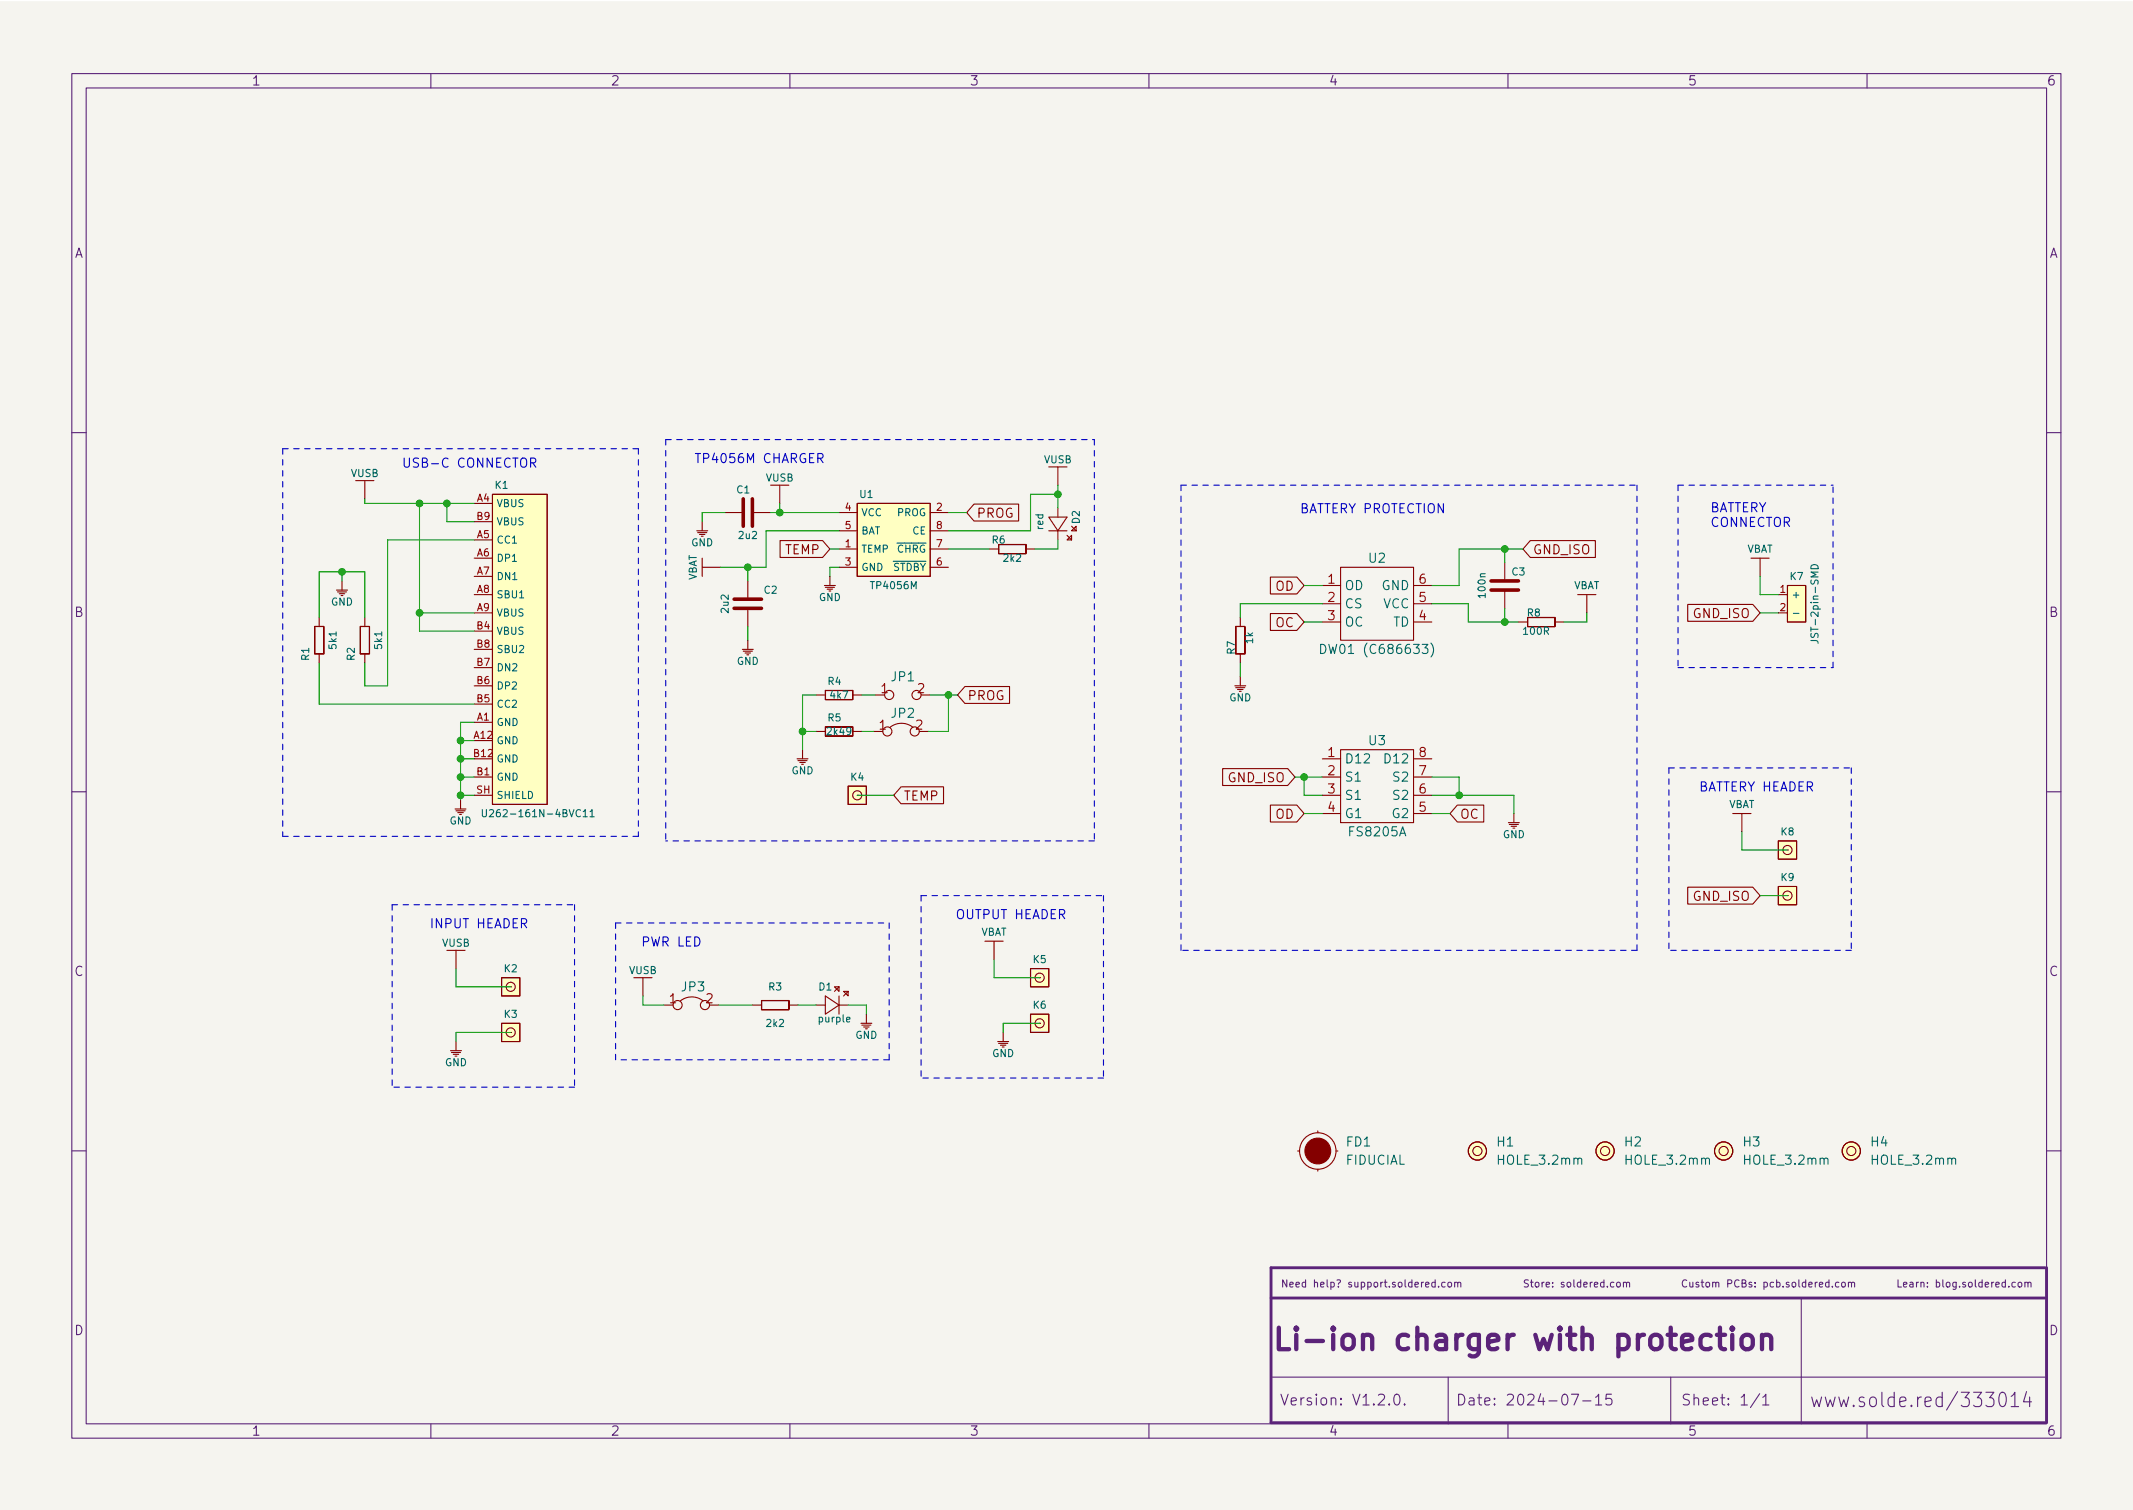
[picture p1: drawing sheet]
<svg xmlns="http://www.w3.org/2000/svg" width="297mm" height="210mm" viewBox="0 0 297 210" stroke-linecap="round" stroke-linejoin="round" font-family="sans-serif">
<path d="M0 .2h297v210.1h-297z" fill="#f5f4ef" stroke="#f5f4ef" stroke-width=".14"/>
<g fill="none" stroke="#5b2379" stroke-width=".15">
<path d="M10 10.2h277v190.1h-277zM12 12.2h273v186.1h-273zM60 10.2v2M110 10.2v2M160 10.2v2M210 10.2v2M260 10.2v2M10 60.2h2M285 60.2h2M10 110.2h2M285 110.2h2M10 160.2h2"/>
<path d="M199.9 178.6l-.3-.1-.2 .2 .1 .5h.4M199.9 178.2v1M200.3 179.1v.1M201.2 178.6l-.2-.1-.2 .2 .1 .5h.3M201.7 178.6l.3-.1 .1 .2v.3l-.1 .2h-.3l-.1-.2zM202.6 178.6l.1-.1 .3 .1v.6M202.6 178.5v.7M203 178.7l.1-.2 .3 .1v.6M225.2 178.6l.1-.1 .3 .1v.4v.2h-.3l-.1-.1zM226.1 178.6l.1-.1 .3 .1v.6M226.1 178.5v.7M226.5 178.7l.1-.2 .3 .1v.6"/>
<path d="M234.9 178.3a.47 .47 0 0 0-.7 .3 .47 .47 0 0 0 .5 .6l.2-.1M235.3 178.5l.1 .7h.2l.1-.1M235.7 178.5v.7M236.6 178.6l-.3-.1-.1 .2v.1l.4 .1v.3h-.4M236.9 178.5h.4M237 178.2v.9l.3 .1M237.6 178.6l.3-.1 .2 .2v.3l-.2 .2h-.3v-.2zM238.5 178.6l.1-.1 .3 .1v.6M238.5 178.5v.7M238.9 178.7l.2-.2 .2 .1 .1 .6M240.6 178.7h.5l.1-.2-.1-.2-.5-.1v1M242.2 178.3a.47 .47 0 0 0-.7 .3 .47 .47 0 0 0 .5 .6l.2-.1"/>
<path d="M242.6 178.7l.4-.1 .1-.1v-.2l-.5-.1v1h.4l.1-.1 .1-.2-.3-.2M243.9 178.6l-.2-.1-.1 .2v.1l.3 .1v.3h-.3M244.4 179.1v.1M244.4 178.6v.1M245.6 178.6l.3-.1 .2 .2-.1 .5h-.4M245.6 178.5v1M247 178.6l-.3-.1-.2 .2 .1 .5h.4M247.4 178.6l.3-.1 .2 .2-.1 .5h-.4M247.4 178.2v1M248.3 179.1v.1M249.1 178.6l-.2-.1-.2 .2 .1 .1 .3 .1v.3h-.4M249.6 178.6l.3-.1 .2 .2v.3l-.2 .2h-.3v-.2z"/>
<path d="M250.5 178.2v.9l.1 .1M251.5 178.6l-.3-.1-.2 .2 .1 .5h.4M251.5 178.2v1M251.9 178.9l.5-.1-.1-.2-.3-.1-.1 .2v.5h.4M252.8 178.5v.7M253.1 178.5l-.3 .2M253.4 178.9l.4-.1v-.2l-.3-.1-.1 .2v.5h.4M254.7 178.6l-.3-.1-.2 .2 .1 .5h.4M254.7 178.2v1M255.2 179.1v.1M256.1 178.6l-.3-.1-.2 .2 .1 .5h.4M256.5 178.6l.1-.1 .3 .1 .1 .4-.1 .2h-.3l-.1-.1z"/>
<path d="M257.4 178.6l.2-.1 .2 .1v.6M257.4 178.5v.7M257.8 178.7l.2-.2 .2 .1 .1 .6M280.6 178.6l-.2-.1-.2 .2 .1 .5h.3M281.1 178.6l.1-.1 .3 .1 .1 .4-.1 .2h-.3l-.1-.1zM282 178.6l.1-.1 .3 .1v.6M282 178.5v.7M282.4 178.7l.2-.2 .2 .1v.6M285 160.2h2M60 198.3v2M110 198.3v2M160 198.3v2"/>
<path d="M177 191.8h108M194.3 194.2a.36 .36 0 0 1 .6 .2 .77 .77 0 0 1-.4 1.2 1 1 0 0 1-.2-1.4zM195.6 195.5l.1 .1h-.1h-.1l.1-.1v.1M201.7 191.8v6.5M210 198.3v2M218.8 194.1h1l-.6 1.5M220.4 195.1h1.2M222.2 194.6l.4-.5v1.5M222.2 195.6h.9M224.4 194.1h-.7l-.1 .7 .2-.1 .5 .1 .2 .2-.1 .5-.2 .1h-.4l-.2-.1M232.7 191.8v6.5M245.1 194.1l-1.3 1.9"/>
<path d="M245.5 194.6l.4-.5v1.5M245.5 195.6h.8M250.8 180.7v17.6M260 198.3v2M270.5 194.6l-.5-.1-.4 .4v.6l.2 .3 .2 .1 .5-.1M270.5 193.9v2M272.6 193.8l-1.5 2.5M282.2 193.8l-.4 1.4h1.1M282.6 194.5v1.4"/>
</g>
<path d="M238.2 186l-.3-.1h-.5l-.3 .1-.3 .4v.9l.3 .4 .3 .2h.5l.3-.2M239.1 185.9h1.1M239.5 184.9v2.5l.2 .3 .5 .2M241.2 184.9l-.1 .1 .1 .2 .2-.2-.2-.1v.3M241.2 185.9v2M242.8 186a.81 .81 0 0 1 1.3 .4v.9a.81 .81 0 0 1-.8 .6 .81 .81 0 0 1-.8-.6v-.9zM245.4 186.2a.74 .74 0 0 1 1.3 .1v1.6M245.4 185.9v2" fill="none" stroke="#5b2379" stroke-width=".6"/>
<path d="M284.8 176.5h-107.8v21.6h107.9M285 176.5v21.6M177 180.7h108" fill="none" stroke="#5b2379" stroke-width=".4"/>
<g fill="none" stroke="#840000" stroke-width=".15">
<path d="M49.5 66.9h2.6M50.8 66.9v2.6M66 70.1h2.6M66 75.2h2.6M66 77.7h2.6M66 72.6h2.6M68.6 68.8h7.6v43.2h-7.6zM97 73.9h1.6M97.2 74.2h1.2M97.4 74.4h.8M97.8 79h2.5M97.8 72.6v1.3"/>
<path d="M97.8 77.7v2.6M101 71.4h2.5M104.8 71.4h2.5M107.3 67.6h2.6M108.6 67.6v2.5M108.6 75.3h6l1 1.1-1 1.2h-6zM116.8 76.4h2.6M116.8 73.9h2.6M116.8 71.4h2.6M116.8 79h2.6M119.4 70.1h10.1v10.2h-10.1zM129.5 76.4h2.6"/>
<path d="M129.5 73.9h2.6M129.5 71.4h2.6M129.5 79h2.6M135.6 70.2h6.3v2.3h-6.3l-1-1.1zM137.8 76.4h1.3M139.1 77.1h3.8zM139.1 75.8v1.3zM139.1 75.8h3.8zM142.9 75.8v1.3zM142.9 76.4h1.2M146 72h2.6l-1.3 1.9zM146 73.9h2.6"/>
<path d="M146 65h2.6M147.3 65v2.6M147.3 70.7v1.3M147.3 73.9v1.3M148.6 74.5l.6 .7M149.2 73.9l.7-.6v.6zM149.2 74.5v.7h-.6zM149.2 73.3l.7 .6M186.7 79h10.1v10.1h-10.1zM209.5 78.4v2.5M213.1 75.3h9.1v2.3h-9.1l-1-1.2zM243.8 77.7h2.6"/>
<path d="M245.1 77.7v2.6M43.8 91l1.3 .1zM43.8 87.2v3.9zM43.8 87.2h1.3zM44.4 86v1.2M44.4 91.1v1.2M45.1 87.2v3.9zM46.9 82.2h1.5M47 82.4h1.3M47.2 82.7h.8M47.6 80.9v1.3M50.2 91l1.2 .1z"/>
<path d="M50.2 87.2v3.9zM50.2 87.2h1.2zM50.8 86v1.2M50.8 91.1v1.2M51.4 87.2l.1 3.9zM66 80.3h2.6M66 82.8h2.6M66 85.3h2.6M66 87.9h2.6M66 98h2.6M66 95.5h2.6M66 93h2.6"/>
<path d="M66 90.4h2.6M103.4 90.4h1.5M103.5 90.7h1.3M103.8 90.9h.7M104.1 80.9v2.5M104.1 84.7v2.5M104.1 89.1v1.3M113.7 96.8h1.2M114.8 81.5h1.5M114.9 97.4h3.8zM114.9 96.1l.1 1.3zM114.9 96.1l3.8 .1z"/>
<path d="M114.9 81.8h1.3M115.2 82h.8M115.6 80.3v1.2M118.7 96.1l.1 1.3zM118.7 96.8h1.3M121.9 96.8h1.3M128.3 96.8h1.2M134.4 95.6h6.2v2.3h-6.2l-1.1-1.1zM172 95.5h1.5M172.1 91l1.3 .1zM172.1 87.2v3.9zM172.1 87.2h1.3z"/>
<path d="M172.1 95.8h1.3M172.3 96h.8M172.7 86v1.2M172.7 91.1v1.2M172.7 94.2v1.3M173.4 87.2v3.9zM176.9 80.4h3.7l1 1.1-1 1.2h-3.7zM176.9 85.4h3.7l1 1.2-1 1.2h-3.7zM184.1 86.6h2.6M184.1 81.5h2.6M184.1 84.1h2.6M196.8 86.6h2.6"/>
<path d="M196.8 81.5h2.6M196.8 84.1h2.6M209.5 82.2v2.5M211.5 86.6h1.2M212.7 87.2l3.8 .1zM212.7 86l.1 1.2zM212.7 86h3.8zM216.5 86l.1 1.2zM216.5 86.6h1.3M219.7 82.8h2.5M221 82.8v2.5M235 84.2h9.1l1 1.1-1 1.2h-9.1z"/>
<path d="M247.6 82.8h1.3M248.9 81.5h2.6v5.1h-2.6zM63.4 112.6h1.5M63.5 112.9h1.3M63.8 113.2h.7M64.1 111.4v1.2M66 100.6h2.6M66 103.1h2.6M66 108.2h2.6M66 105.7h2.6M66 110.7h2.6M111 105.7h1.5"/>
<path d="M111.1 105.9h1.3M111.4 106.2h.7M111.8 104.4v1.3M113.7 101.8h1.2M114.9 102.5h3.8zM114.9 101.2h3.8zM118.1 109.5h2.5v2.5h-2.5zM118.7 101.2l.1 1.3zM118.7 101.8h1.3M119.4 110.7h.1M121.7 101.8h1.2M125.5 109.6h5.9v2.3h-5.9l-1-1.2z"/>
<path d="M127.1 101.3a2.55 2.55 0 0 0-3.2 0M128 101.8h1.3M170.3 107h9l1 1.2-1 1.2h-9zM176.9 112.1h3.7l1 1.2-1 1.2h-3.7zM184.1 108.2h2.6M184.1 105.7h2.6M184.1 110.7h2.6M184.1 113.3h2.6M186.7 104.4h10.1v10.1h-10.1zM196.8 108.2h2.6M196.8 105.7h2.6M196.8 110.7h2.6"/>
<path d="M196.8 113.3h2.6M202.9 112.1h3.7v2.4h-3.7l-1-1.2zM210.1 114.5h1.5M210.2 114.8h1.3M210.4 115.1h.8M210.8 113.3v1.2M241.3 113.3h2.5M242.6 113.3v2.5M247.6 117.1h2.6v2.5h-2.6zM248.9 118.4h.1M62.2 132.3h2.6M63.5 132.3v2.6"/>
<path d="M69.8 136.1h2.6v2.6h-2.6zM71.1 137.4h.1M88.3 136.1h2.5M89.5 136.1v2.6M92.5 139.9h1.2M97.9 139.4a2.55 2.55 0 0 0-3.2 0M98.8 139.9h1.3M104.8 139.9h1.2M106 139.3l.1 1.3zM106 139.3h3.9zM109.9 139.3v1.3zM109.9 139.9h1.2"/>
<path d="M113.7 139.9h1.2M114.9 138.7l1.9 1.2-1.9 1.3zM116.2 137.4h.6v.6zM116.8 139.9h1.3M116.8 137.4l-.6 .6M116.8 138.7v2.5M117.5 138h.6v.7zM118.1 138l-.6 .7M137.2 131.1h2.5M138.4 131.1v2.5M143.5 134.9h2.5v2.5h-2.5zM144.8 136.1h.1"/>
<path d="M235 123.5h9.1l1 1.2-1 1.2h-9.1zM247.6 123.4h2.6v2.6h-2.6zM248.9 124.7h.1M62.7 146.3h1.6M62.9 146.6h1.2M63.1 146.8h.8M63.5 145v1.3M69.8 142.5h2.6v2.5h-2.6zM71.1 143.8h.1M106 140.6h3.9zM119.9 142.5h1.5M120 142.7h1.3"/>
<path d="M120.3 143h.7M120.6 141.2v1.3M138.9 145h1.6M139.1 145.3h1.2M139.3 145.5h.8M139.7 143.8v1.2M143.5 141.2h2.5v2.6h-2.5zM144.8 142.5h.1M183.5 157.5v.2M180.7 160.3h.3M183.5 162.8v.3M186.1 160.3h.2"/>
<circle cx="123.8" cy="96.8" r=".63"/>
<circle cx="127.6" cy="96.8" r=".63"/>
<circle cx="119.4" cy="110.7" r=".63"/>
<circle cx="123.6" cy="101.8" r=".63"/>
<circle cx="127.4" cy="101.8" r=".63"/>
<circle cx="248.9" cy="118.4" r=".63"/>
<circle cx="71.1" cy="137.4" r=".63"/>
<circle cx="94.4" cy="139.9" r=".63"/>
<circle cx="98.2" cy="139.9" r=".63"/>
<circle cx="144.8" cy="136.1" r=".63"/>
<circle cx="248.9" cy="124.7" r=".63"/>
<circle cx="71.1" cy="143.8" r=".63"/>
<circle cx="144.8" cy="142.5" r=".63"/>
<circle cx="183.5" cy="160.3" r="2.54"/>
<circle cx="205.7" cy="160.3" r=".63"/>
<circle cx="205.7" cy="160.3" r="1.27"/>
<circle cx="223.5" cy="160.3" r=".63"/>
<circle cx="223.5" cy="160.3" r="1.27"/>
<circle cx="240" cy="160.3" r=".63"/>
<circle cx="240" cy="160.3" r="1.27"/>
<circle cx="257.8" cy="160.3" r=".63"/>
<circle cx="257.8" cy="160.3" r="1.27"/>
</g>
<g fill="#ffffc2" stroke="#ffffc2" stroke-width=".14">
<path d="M68.6 68.8h7.6v43.2h-7.6z"/>
<path d="M248.9 81.5h2.6v5.1h-2.6z"/>
<path d="M143.5 134.9h2.5v2.5h-2.5z"/>
<path d="M119.4 70.1h10.1v10.2h-10.1z"/>
<path d="M143.5 141.2h2.5v2.6h-2.5z"/>
<path d="M247.6 123.4h2.6v2.6h-2.6z"/>
<path d="M69.8 136.1h2.6v2.6h-2.6z"/>
<path d="M69.8 142.5h2.6v2.5h-2.6z"/>
<path d="M247.6 117.1h2.6v2.5h-2.6z"/>
<path d="M118.1 109.5h2.5v2.5h-2.5z"/>
<circle cx="223.5" cy="160.3" r="1.27"/>
<circle cx="240" cy="160.3" r="1.27"/>
<circle cx="257.8" cy="160.3" r="1.27"/>
<circle cx="205.7" cy="160.3" r="1.27"/>
</g>
<path d="M252.2 78.8a.54 .54 0 0 1 .6-.2 .54 .54 0 0 1 .4 .6h-1zM183.9 89.7a.64 .64 0 0 1 .7 .7 .64 .64 0 0 1-.7 .6zM199.3 89.5a1.46 1.46 0 0 1 0 2M249.7 85.4h.8M252.2 89.2h.7a.32 .32 0 0 1 .3 .4M67.2 112.7v.8l.2 .2h.1l.2-.2v-.8M68.2 112.8l.3-.1 .2 .3-.6 .7h.6M81.2 113l.3-.3v1M81.2 113.7h.6M82.2 113l.3-.3v1M82.2 113.7h.5" fill="none" stroke="#006464" stroke-width=".15"/>
<path d="M103.5 69.5v3.8M104.8 69.5v3.8M102.2 84.7h3.8M102.2 83.4h3.8M207.6 82.2h3.9M207.6 80.9h3.9" fill="none" stroke="#840000" stroke-width=".5"/>
<circle cx="183.5" cy="160.3" r="1.8" fill="#840000" stroke="#840000" stroke-width=".15"/>
<path d="M56.3 63.8v1l.2 .3h.3l.2-.3v-1M96.8 63.1h.8M97.2 63.1v1.3" fill="none" stroke="#0000c2" stroke-width=".15"/>
<g fill="none" stroke="#0000c2" stroke-width=".15" stroke-dasharray=".8 .8">
<path d="M39.4 62.5v54M39.4 62.5h49.5M88.9 62.5v54M92.7 61.2h59.7M92.7 61.2v55.9M152.4 61.2v55.9M164.5 67.6h63.5M164.5 67.6v64.7M228 67.6v64.7M233.7 67.6h21.6M233.7 67.6v25.4M233.7 93h21.6"/>
<path d="M255.3 93v-25.4M88.9 116.5h-49.5M152.4 117.1h-59.7M232.4 106.9v25.4M232.4 106.9h25.4M257.8 106.9v25.4M54.6 126v25.4M54.6 126h25.4M80 126v25.4M85.7 128.5h38.1M85.7 128.5v19.1M123.8 128.5v19.1"/>
<path d="M128.3 124.7h25.4M128.3 124.7v25.4M153.7 124.7v25.4M228 132.3h-63.5M257.8 132.3h-25.4M80 151.4h-25.4M123.8 147.6h-38.1M153.7 150.1h-25.4"/>
</g>
<g fill="none" stroke="#009600" stroke-width=".15">
<path d="M47.6 79.6v1.3M50.8 69.5v.6h15.2M58.4 70.1v17.8h7.6M62.2 70.1v2.5h3.8M66 75.2h-12v20.3h-3.2v-3.2M101 71.4h-3.2v1.2M104.1 79v1.9M107.3 71.4h9.5M108.6 70.1v1.3M115.6 76.4h1.2M116.8 79h-1.2v1.3M116.8 73.9h-10.1v5.1h-6.4"/>
<path d="M132.1 71.4h2.5M132.1 76.4h5.7M147.3 75.2v1.2h-3.2M147.3 67.6v3.1M147.3 68.8h-3.8v5.1h-11.4M209.5 76.4v2M212.1 76.4h-8.9v5.1h-3.8M44.4 86v-6.4h6.4v6.4M44.4 92.3v5.7h21.6M58.4 85.3h7.6M104.1 87.2v1.9M113.7 96.8h-1.9v7.6"/>
<path d="M120 96.8h1.9M129.5 96.8h3.8M132.1 96.8v5h-2.8M172.7 92.3v1.9M181.6 81.5h2.5M181.6 86.6h2.5M184.1 84.1h-11.4v1.9M199.4 84.1h5.1v2.5h7M209.5 84.7v1.9M221 85.3v1.3h-3.2M245.1 80.3v2.5h2.5M245.1 85.3h2.5"/>
<path d="M64.1 108.2h1.9M64.1 110.7h1.9M64.1 103.1h1.9M64.1 105.7h1.9M66 100.6h-1.9v10.8M111.8 101.8h1.9M119.4 110.7h5.1M120 101.8h1.7M180.3 108.2h3.8M181.6 113.3h2.5M181.6 108.2v2.5h2.5M199.4 108.2h3.8v2.5"/>
<path d="M199.4 113.3h2.5M199.4 110.7h11.4v2.6M242.6 115.8v2.6h6.3M63.5 134.9v2.5h7.6M89.5 138.7v1.2h3M100.1 139.9h4.7M111.1 139.9h2.6M118.1 139.9h2.5v1.3M138.4 133.6v2.5h6.4M245.1 124.7h3.8M71.1 143.8h-7.6v1.2M144.8 142.5h-5.1v1.3"/>
</g>
<g fill="#009600" stroke="#009600" stroke-width=".15">
<circle cx="64.1" cy="103.1" r=".46"/>
<circle cx="58.4" cy="70.1" r=".46"/>
<circle cx="47.6" cy="79.6" r=".46"/>
<circle cx="62.2" cy="70.1" r=".46"/>
<circle cx="58.4" cy="85.3" r=".46"/>
<circle cx="147.3" cy="68.8" r=".46"/>
<circle cx="181.6" cy="108.2" r=".46"/>
<circle cx="132.1" cy="96.8" r=".46"/>
<circle cx="203.2" cy="110.7" r=".46"/>
<circle cx="209.5" cy="86.6" r=".46"/>
<circle cx="209.5" cy="76.4" r=".46"/>
<circle cx="111.8" cy="101.8" r=".46"/>
<circle cx="64.1" cy="108.2" r=".46"/>
<circle cx="64.1" cy="110.7" r=".46"/>
<circle cx="64.1" cy="105.7" r=".46"/>
<circle cx="108.6" cy="71.4" r=".46"/>
<circle cx="104.1" cy="79" r=".46"/>
</g>
<text font-size="4.2" fill="#5b2379" x="177" y="188">Li-ion charger with protection</text>
<g font-size="2.8" fill="#5b2379">
<text x="252" y="196">www.solde.red/</text>
<text x="272.8" y="196">333014</text>
</g>
<g font-size="2.1" fill="#5b2379">
<text x="178.2" y="195.7">Version: V1.2.0.</text>
<text x="202.7" y="195.7">Date: 2024-07-15</text>
<text x="234" y="195.7">Sheet: 1/1</text>
</g>
<g font-size="1.8" fill="#5b2379">
<text x="35" y="11.9">1</text>
<text x="85" y="11.9">2</text>
<text x="135" y="11.9">3</text>
<text x="185" y="11.9">4</text>
<text x="235" y="11.9">5</text>
<text x="285" y="11.9">6</text>
<text x="10.3" y="35.9">A</text>
<text x="285.3" y="35.9">A</text>
<text x="10.3" y="85.9">B</text>
<text x="285.3" y="85.9">B</text>
<text x="10.3" y="135.9">C</text>
<text x="285.3" y="135.9">C</text>
<text x="10.3" y="185.9">D</text>
<text x="285.3" y="185.9">D</text>
<text x="35" y="199.9">1</text>
<text x="85" y="199.9">2</text>
<text x="135" y="199.9">3</text>
<text x="185" y="199.9">4</text>
<text x="235" y="199.9">5</text>
<text x="285" y="199.9">6</text>
</g>
<g font-size="1.8" fill="#0000c2">
<text x="57.4" y="65.1">USB-C CONNECTOR</text>
<text x="97.8" y="64.5">TP4056M CHARGER</text>
<text x="181" y="71.5">BATTERY PROTECTION</text>
<text x="238.1" y="71.3">BATTERY</text>
<text x="238.1" y="73.4">CONNECTOR</text>
<text x="236.4" y="110.2">BATTERY HEADER</text>
<text x="60.4" y="129.2">INPUT HEADER</text>
<text x="89.6" y="131.8">PWR LED</text>
<text x="133.4" y="128">OUTPUT HEADER</text>
</g>
<g font-size="1.8" fill="#840000">
<text x="109.3" y="77.2">TEMP</text>
<text x="136" y="72.1">PROG</text>
<text x="213.4" y="77.2">GND_ISO</text>
<text x="177.6" y="82.3">OD</text>
<text x="177.6" y="87.3">OC</text>
<text x="235.8" y="86.1">GND_ISO</text>
<text x="134.7" y="97.5">PROG</text>
<text x="125.8" y="111.5">TEMP</text>
<text x="171" y="108.9">GND_ISO</text>
<text x="177.6" y="114">OD</text>
<text x="203.3" y="114">OC</text>
<text x="235.8" y="125.4">GND_ISO</text>
</g>
<g font-size="1.8" fill="#a90000">
<text x="184.9" y="81.3">1</text>
<text x="184.9" y="83.8">2</text>
<text x="197.6" y="83.8">5</text>
<text x="197.6" y="81.3">6</text>
<text x="184.9" y="86.4">3</text>
<text x="197.6" y="86.4">4</text>
<text x="122.4" y="101.6">1</text>
<text x="122.7" y="96.5">1</text>
<text x="127.5" y="101.6">2</text>
<text x="127.8" y="96.5">2</text>
<text x="184.9" y="105.4">1</text>
<text x="184.9" y="107.9">2</text>
<text x="197.6" y="107.9">7</text>
<text x="197.6" y="105.4">8</text>
<text x="184.9" y="110.5">3</text>
<text x="184.9" y="113">4</text>
<text x="197.6" y="113">5</text>
<text x="197.6" y="110.5">6</text>
<text x="93.2" y="139.7">1</text>
<text x="98.3" y="139.7">2</text>
</g>
<g font-size="1.8" fill="#006464">
<text x="187.2" y="82.2">OD</text>
<text x="190.6" y="78.4">U2</text>
<text x="192.4" y="82.2">GND</text>
<text x="187.2" y="84.7">CS</text>
<text x="187.2" y="87.2">OC</text>
<text x="192.6" y="84.7">VCC</text>
<text x="194" y="87.2">TD</text>
<text x="124.2" y="94.9">JP1</text>
<text x="184.9" y="91.1">DW01 (C686633)</text>
<text x="124.2" y="99.9">JP2</text>
<text x="187.2" y="106.3">D12</text>
<text x="190.6" y="103.8">U3</text>
<text x="193.1" y="106.3">D12</text>
<text x="187.2" y="108.8">S1</text>
<text x="187.2" y="111.4">S1</text>
<text x="187.2" y="113.9">G1</text>
<text x="194" y="113.9">G2</text>
<text x="194.2" y="111.4">S2</text>
<text x="194.2" y="108.8">S2</text>
<text x="188" y="116.5">FS8205A</text>
<text x="94.9" y="138">JP3</text>
<text x="187.5" y="159.6">FD1</text>
<text x="208.5" y="159.6">H1</text>
<text x="226.3" y="159.6">H2</text>
<text x="242.8" y="159.6">H3</text>
<text x="260.6" y="159.6">H4</text>
<text x="187.4" y="162.2">FIDUCIAL</text>
<text x="208.7" y="162.2">HOLE_3.2mm</text>
<text x="226.5" y="162.2">HOLE_3.2mm</text>
<text x="243" y="162.2">HOLE_3.2mm</text>
<text x="260.8" y="162.2">HOLE_3.2mm</text>
</g>
<g font-size="1.4" fill="#006464">
<text x="145.4" y="64.5">VUSB</text>
<text x="48.9" y="66.4">VUSB</text>
<text x="69" y="68.1">K1</text>
<text x="69.1" y="70.6">VBUS</text>
<text x="102.6" y="68.7">C1</text>
<text x="106.7" y="67">VUSB</text>
<text x="119.8" y="69.3">U1</text>
<text x="119.9" y="71.9">VCC</text>
<text x="124.9" y="71.9">PROG</text>
<text x="69.1" y="75.7">CC1</text>
<text x="69.1" y="73.1">VBUS</text>
<text x="96.2" y="76.1">GND</text>
<text x="102.9" y="75">2u2</text>
<text x="119.9" y="76.9">TEMP~{CHRG}</text>
<text x="119.9" y="74.4">BAT</text>
<text x="127.1" y="74.4">CE</text>
<text x="138.2" y="75.7">R6</text>
<text x="145.3" y="73.7" transform="rotate(-90 145.3 73.7)">red</text>
<text x="150.4" y="72.9" transform="rotate(-90 150.4 72.9)">D2</text>
<text x="243.2" y="76.9">VBAT</text>
<text x="69.1" y="78.2">DP1</text>
<text x="69.1" y="80.8">DN1</text>
<text x="69.1" y="83.3">SBU1</text>
<text x="97" y="80.9" transform="rotate(-90 97 80.9)">VBAT</text>
<text x="106.4" y="82.7">C2</text>
<text x="114" y="83.7">GND</text>
<text x="119.9" y="79.5">GND ~{STDBY}</text>
<text x="121.4" y="82">TP4056M</text>
<text x="139.8" y="78.2">2k2</text>
<text x="206.9" y="83.1" transform="rotate(-90 206.9 83.1)">100n</text>
<text x="210.6" y="80.1">C3</text>
<text x="219.1" y="82">VBAT</text>
<text x="249.3" y="80.8">K7</text>
<text x="249.4" y="83.3">+</text>
<text x="46.1" y="84.3">GND</text>
<text x="69.1" y="85.8">VBUS</text>
<text x="69.1" y="88.4">VBUS</text>
<text x="101.5" y="85.3" transform="rotate(-90 101.5 85.3)">2u2</text>
<text x="174.5" y="89.6" transform="rotate(-90 174.5 89.6)">1k</text>
<text x="212.2" y="88.4">100R</text>
<text x="212.7" y="85.8">R8</text>
<text x="253.2" y="88.8" transform="rotate(-90 253.2 88.8)">JST-2pin-SMD</text>
<text x="43" y="91.9" transform="rotate(-90 43 91.9)">R1</text>
<text x="46.9" y="90.3" transform="rotate(-90 46.9 90.3)">5k1</text>
<text x="49.4" y="91.9" transform="rotate(-90 49.4 91.9)">R2</text>
<text x="53.2" y="90.3" transform="rotate(-90 53.2 90.3)">5k1</text>
<text x="69.1" y="96">DP2</text>
<text x="69.1" y="93.5">DN2</text>
<text x="69.1" y="90.9">SBU2</text>
<text x="102.6" y="92.6">GND</text>
<text x="115.3" y="95.4">R4</text>
<text x="172" y="91.1" transform="rotate(-90 172 91.1)">R7</text>
<text x="69.1" y="101.1">GND</text>
<text x="69.1" y="98.5">CC2</text>
<text x="115.3" y="100.4">R5</text>
<text x="115.7" y="97.3">4k7</text>
<text x="171.2" y="97.6">GND</text>
<text x="69.1" y="103.6">GND</text>
<text x="69.1" y="106.2">GND</text>
<text x="110.2" y="107.8">GND</text>
<text x="115.3" y="102.3">2k49</text>
<text x="68.5" y="113.8">U262-161N-4BVC11</text>
<text x="69.1" y="108.7">GND</text>
<text x="69.1" y="111.2">SHIELD</text>
<text x="118.5" y="108.7">K4</text>
<text x="240.7" y="112.5">VBAT</text>
<text x="62.6" y="114.8">GND</text>
<text x="209.3" y="116.7">GND</text>
<text x="248" y="116.3">K8</text>
<text x="248" y="122.7">K9</text>
<text x="61.6" y="131.8">VUSB</text>
<text x="136.5" y="130.3">VBAT</text>
<text x="70.2" y="135.4">K2</text>
<text x="87.6" y="135.6">VUSB</text>
<text x="107.1" y="137.9">R3</text>
<text x="114" y="137.9">D1</text>
<text x="143.9" y="134.1">K5</text>
<text x="70.2" y="141.7">K3</text>
<text x="106.8" y="143">2k2</text>
<text x="114.1" y="142.4">purple</text>
<text x="143.9" y="140.4">K6</text>
<text x="62" y="148.4">GND</text>
<text x="119.1" y="144.6">GND</text>
<text x="138.2" y="147.2">GND</text>
</g>
<g font-size="1.4" fill="#a90000">
<text x="66.4" y="69.8">A4</text>
<text x="117.7" y="71.1">4</text>
<text x="130.4" y="71.1">2</text>
<text x="66.4" y="74.9">A5</text>
<text x="66.4" y="77.5">A6</text>
<text x="66.4" y="72.4">B9</text>
<text x="117.7" y="76.2">1</text>
<text x="117.7" y="73.7">5</text>
<text x="130.4" y="76.2">7</text>
<text x="130.4" y="73.7">8</text>
<text x="66.4" y="80">A7</text>
<text x="66.4" y="82.5">A8</text>
<text x="117.7" y="78.7">3</text>
<text x="130.4" y="78.7">6</text>
<text x="247.9" y="82.5">1</text>
<text x="66.4" y="85.1">A9</text>
<text x="66.4" y="87.6">B4</text>
<text x="247.9" y="85.1">2</text>
<text x="66.4" y="95.2">B6</text>
<text x="66.4" y="92.7">B7</text>
<text x="66.4" y="90.2">B8</text>
<text x="66.4" y="100.3">A1</text>
<text x="66.4" y="97.8">B5</text>
<text x="66" y="102.9">A12</text>
<text x="66" y="105.4">B12</text>
<text x="66.4" y="107.9">B1</text>
<text x="66.3" y="110.5">SH</text>
</g>
<g font-size="1.4" fill="#5b2379">
<text x="178.3" y="179.3">Need help? support.soldered.com</text>
<text x="212" y="179.3">Store: soldered.com</text>
<text x="264" y="179.3">Learn: blog.soldered.com</text>
</g>
</svg>
